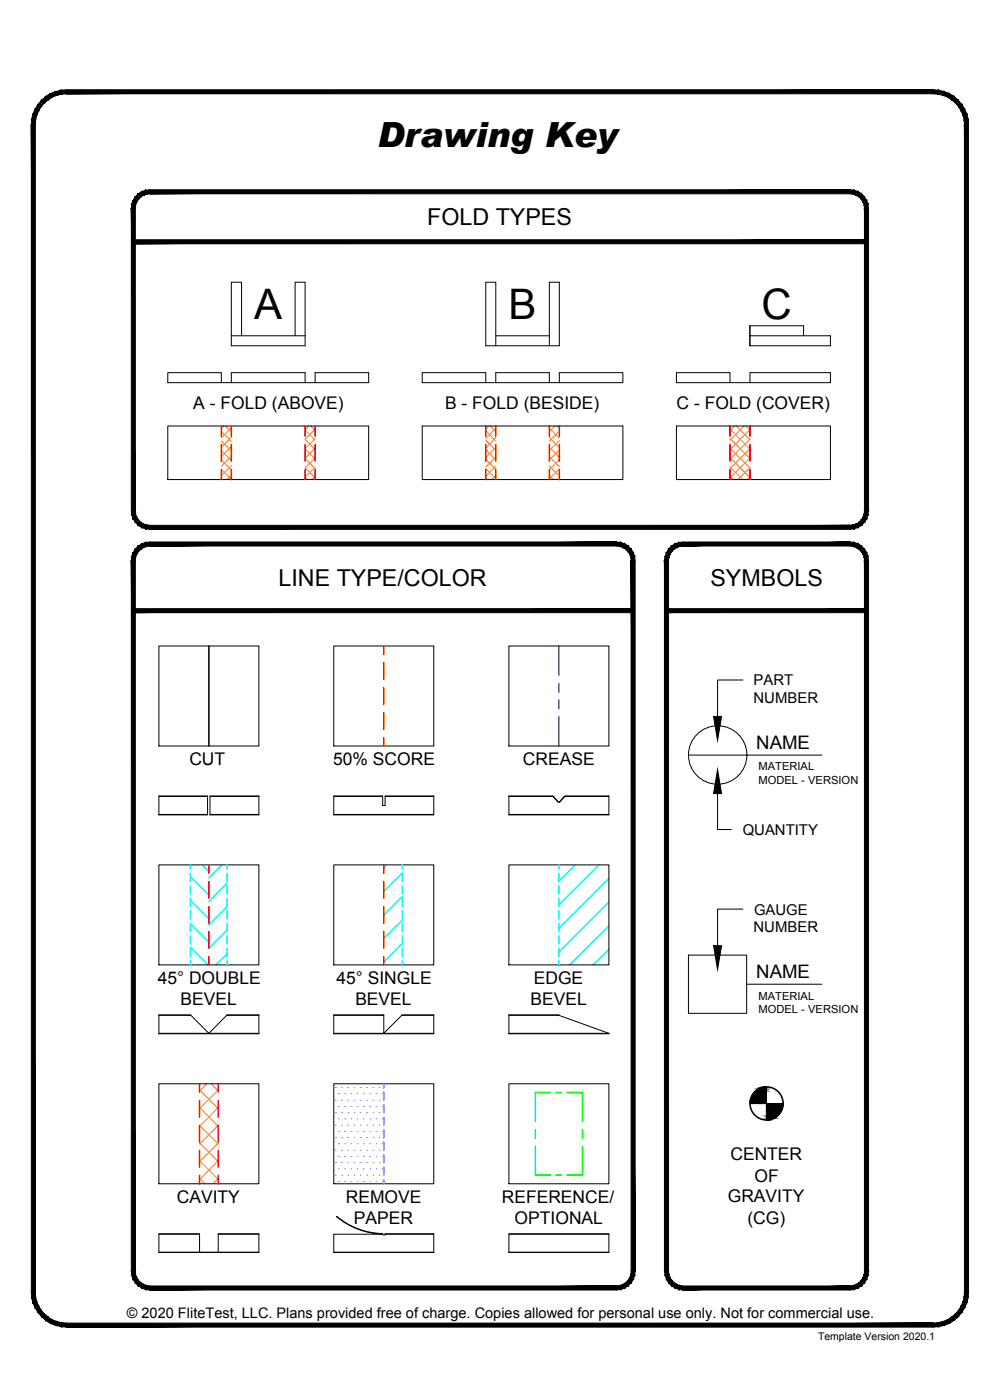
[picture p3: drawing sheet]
<svg xmlns="http://www.w3.org/2000/svg" width="190mm" height="267mm" viewBox="0 0 190 267" stroke-linecap="round" stroke-linejoin="round" font-family="sans-serif">
<!-- layer: 22 TILED -->
<g fill="none" stroke="#000" stroke-width=".19">
<path d="M42.2 72.9v-1.9h-10.2v1.9h38.2v-1.9h-10.2v1.9M44.1 64h14M44.1 72.9v-1.9h14v1.9M46 64v-10.2h-1.9v12.1h14v-12.1h-1.9v10.2M92.5 72.9v-1.9h-12.1v1.9h38.3v-1.9h-12.1v1.9M94.4 65.9v-12.1h-1.9v12.1h14.1v-12.1h-2v12.1M94.4 64h10.2M94.4 72.9v-1.9h10.2v1.9M139.1 72.9v-1.9h-10.2v1.9h29.3v-1.9h-15.3v1.9M142.9 64h15.3v1.9h-15.4v-3.8h10.3v1.9M142.9 62.1v3.8M32 81.2h38.2v10.2h-38.2z"/>
<path d="M80.4 81.2h38.3v10.2h-38.3zM128.9 81.2h29.3v10.2h-29.3zM30.3 123.1h19v19h-19zM63.6 123.1h19v19h-19zM96.9 123.1h19.1v19h-19.1zM141.5 129.5h-4.8v7M30.3 151.6h9.2v3.6h-9.2zM30.3 155.2h9.2M30.3 151.7h9.2M40 151.6h9.3v3.6h-9.3zM40 155.2h9.3M40 151.7h9.3"/>
<path d="M63.6 151.6h9.3v1.9h.5v-1.9h9.2v3.6h-19zM63.6 155.2h19M63.6 151.7h9.3M73.4 151.7h9.2M96.9 151.7h8.4l1 1M96.9 155.2h19.1M105.4 151.8l.9 1M106.3 152.7h.4M106.4 152.7h.2M107.4 151.8l-.8 .9M107.5 151.8l-.9 1M107.7 151.6h8.3v3.6h-19.1v-3.6h8.4l.2 .1"/>
<path d="M107.7 151.7h8.3M107.7 151.7l-.2 .1M107.7 151.6l-.2 .1M131.1 143.8h25.4M136.7 151.2v6.8h2.6M30.3 164.8h19v19h-19zM63.6 164.8h19v19h-19zM96.9 164.8h19.1v19h-19.1zM141.5 173.2h-4.8v6.9M30.3 193.3h6l3.5 3.6 3.5-3.6h6v3.6h-19zM30.3 196.9h19M30.3 193.4h6.1"/>
<path d="M43.2 193.4h6.1M63.6 193.3h9.5v3.6l3.5-3.6h6v3.6h-19zM63.6 196.9h19M63.6 193.4h9.5M76.5 193.4h6.1M96.9 193.4l9.6-.1h-9.6v3.6h19.1M96.9 196.9h19.1M106.5 193.4l9.5 3.5M131.1 181.9h11.1v11.1h-11.1zM142.2 187.5h14.3M30.3 206.5h19v19h-19zM63.6 206.5h19v19h-19z"/>
<path d="M96.9 206.5h19.1v19h-19.1zM142.8 210.2h6.4M146 207.1v6.3M30.3 238.5h19M30.3 235.1h7.7M38 238.5v-3.5h-7.7v3.6h19v-3.6h-7.7v3.5M41.6 235.1h7.7M63.6 238.5h19M64.1 231.8a13.9 13.9 0 0 0 8.8 3.3M64.1 231.7v.1M64.2 231.7a13.9 13.9 0 0 0 8.7 3.3M72.9 235v.2h.5v-.2h9.2v3.6h-19v-3.5h9.3"/>
<path d="M73.4 235.1h9.2M96.9 235h19.1v3.6h-19.1zM96.9 238.5h19.1M96.9 235.1h19.1"/>
<circle cx="136.7" cy="143.8" r="5.6"/>
</g>
<g fill="none" stroke="#ff7f00" stroke-width=".19">
<path d="M42.2 91.2l.1 .2M42.2 89.4l1.9 1.9M42.2 87.6l1.9 1.9M42.2 85.8l1.9 1.9M42.2 84l1.9 1.9M42.2 82.2l1.9 1.9M42.6 81.2l-.4 .4M43 81.2l1.1 1.1M44.1 81.5l-1.9 1.9M44.1 83.3l-1.9 1.9M44.1 85.1l-1.9 1.9M44.1 86.9l-1.9 1.9"/>
<path d="M44.1 88.7l-1.9 1.9M44.1 90.5l-.9 .9M58.1 90.9l.4 .5M58.1 87.3l1.9 1.9M58.1 83.7l1.9 1.9M58.1 81.9l1.9 1.9M58.8 81.2l-.7 .7M59.2 81.2l.8 .8M60 81.8l-1.9 1.9M60 83.6l-1.9 1.9 1.9 1.9M60 85.4l-1.9 1.9M60 87.2l-1.9 1.9 1.9 1.9"/>
<path d="M60 89l-1.9 1.9M60 90.8l-.6 .6M92.5 91.1l.3 .3M92.5 89.3l1.9 1.9M92.5 87.5l1.9 1.9M92.5 85.7l1.9 1.9M92.5 83.9l1.9 1.9M92.5 82.1l1.9 1.9M93.1 81.2l-.6 .5M93.4 81.2l1 1M94.4 81.6l-1.9 1.9M94.4 83.4l-1.9 1.9"/>
<path d="M94.4 85.2l-1.9 1.9M94.4 87l-1.9 1.9M94.4 88.8l-1.9 1.9M94.4 90.6l-.7 .8M104.6 90.6l.8 .8M104.6 88.8l2 1.9M104.6 87l2 1.9M104.6 85.2l2 1.9M104.6 83.4l2 1.9M104.6 81.6l2 1.9M105.7 81.2l-1.1 1M106 81.2l.6 .5"/>
<path d="M106.6 82.1l-2 1.9M106.6 83.9l-2 2M106.6 85.7l-2 1.9M106.6 87.5l-2 2M106.6 89.3l-2 1.9M106.6 91.1l-.3 .3M139.1 90.8l.6 .6M139.1 88.9l2.4 2.5M139.1 87.1l3.8 3.9M139.1 85.3l3.8 3.9M139.1 83.5l3.8 3.9M139.1 81.7l3.8 3.9"/>
<path d="M140 81.2l-.9 .9M140.3 81.2l2.6 2.5M141.8 81.2l-2.7 2.7M142.1 81.2l.8 .8M142.9 81.8l-3.8 3.9M142.9 83.7l-3.8 3.8M142.9 85.5l-3.8 3.8M142.9 87.2l-3.8 3.9M142.9 89.1l-2.3 2.3M142.9 90.8l-.5 .6M38 217.7l3.6 3.6M38 214.4l3.6 3.5"/>
<path d="M38 211l3.6 3.5M38 207.6l3.6 3.6M39.4 206.5l-1.4 1.4M40.2 206.5l1.4 1.3M41.6 207.6l-3.6 3.6M41.6 211l-3.6 3.6M41.6 214.4l-3.6 3.5M41.6 217.8l-3.6 3.5M38 224.5l1 1M38 221.1l3.6 3.6M41.6 221.1l-3.6 3.6M41.6 224.5l-1 1"/>
</g>
<g fill="none" stroke="#f00" stroke-width=".3">
<path d="M42.2 81.2v1.9M42.2 84.7v3.1M42.2 89.5v1.9M44.1 81.2v1.9M44.1 84.7v3.1M44.1 89.5v1.9M58.1 81.2v1.9M58.1 84.7v3.1M58.1 89.5v1.9M60 81.2v1.9M60 84.7v3.1M60 89.5v1.9"/>
<path d="M92.5 81.2v1.9M92.5 84.7v3.1M92.5 89.5v1.9M94.4 81.2v1.9M94.4 84.7v3.1M94.4 89.5v1.9M104.6 81.2v1.9M104.6 84.7v3.1M104.6 89.5v1.9M106.6 81.2v1.9M106.6 84.7v3.1M106.6 89.5v1.9"/>
<path d="M139.1 81.2v1.9M139.1 84.7v3.1M139.1 89.5v1.9M142.9 81.2v1.9M142.9 84.7v3.1M142.9 89.5v1.9M73.1 123.1v1.6M73.1 126.2v3.2M73.1 131v3.2M73.1 135.8v3.1M73.1 140.5v1.6M39.8 164.8v1.6"/>
<path d="M39.8 167.9v3.2M39.8 172.7v3.2M39.8 177.5v3.1M73.1 164.8v1.6M73.1 167.9v3.2M73.1 172.7v3.2M73.1 177.5v3.1M39.8 182.2v1.6M73.1 182.2v1.6M38 206.5v1.5M38 209.6v3.2M38 214.4v3.2"/>
<path d="M38 219.2v3.1M41.6 206.5v1.5M41.6 209.6v3.2M41.6 214.4v3.2M41.6 219.2v3.1M38 223.9v1.6M41.6 223.9v1.6"/>
</g>
<path d="M106.5 123.1v5.6M106.5 130.2v1.6M106.5 133.4v1.6M106.5 136.6v5.5" fill="none" stroke="#00f" stroke-width=".3"/>
<g fill="none" stroke="#000" stroke-width=".3">
<path d="M39.8 123.1v19"/>
<circle cx="146" cy="210.2" r="3.2"/>
</g>
<g fill="none" stroke="#0ff" stroke-width=".3">
<path d="M36.3 176l3.5 3.5M36.3 171.5l3.5 3.5M36.3 167l3.5 3.5M36.3 164.8v.8M36.3 166.4v1.5M36.3 168.7v1.6M36.3 171.1v1.6M36.3 173.5v1.6M36.3 175.9v1.6M36.3 178.3v1.5M38.5 164.8l1.3 1.2M42.2 164.8l-2.4 2.4"/>
<path d="M43.3 168.2l-3.5 3.5M43.3 171.1v1.6l-3.5 3.5M43.3 177.2l-3.5 3.5M43.3 164.8v.8M43.3 166.4v1.5M43.3 168.7v1.6M43.3 173.5v1.6M43.3 175.9v1.6M43.3 178.3v1.5M73.7 164.8l-.6 .5M76.6 166.3l-3.5 3.5M76.6 170.8l-3.5 3.5"/>
<path d="M76.6 175.3l-3.5 3.5M76.6 179.8l-3.5 3.5M76.6 164.8v.8M76.6 166.4v1.5M76.6 168.7v1.6M76.6 171.1v1.6M76.6 173.5v1.6M76.6 175.9v1.6M76.6 178.3v1.5M106.5 164.8v.8M106.5 166.4v1.5M106.5 168.7v1.6"/>
<path d="M106.5 171.1v1.6M106.5 173.5v1.6M106.5 175.9v1.6M106.5 178.3v1.5M109.6 164.8l-3.1 3.1M114.1 164.8l-7.6 7.6M116 167.3l-9.5 9.6M116 171.8l-9.5 9.6M116 176.4l-7.5 7.4M36.3 180.5l3.3 3.3M36.3 180.6v1.6M36.3 183v.8"/>
<path d="M43.3 181.7l-2.2 2.1M43.3 180.6v1.6M43.3 183v.8M76.6 180.6v1.6M76.6 183v.8M106.5 180.6v1.6M106.5 183v.8M116 180.8l-3 3"/>
</g>
<g fill="none" stroke="#f0f" stroke-width=".19">
<path d="M63.9 207.2h.1M63.9 209.6h.1M63.9 212h.1M63.9 214.3h.1M63.9 216.7h.1M63.9 219.1h.1M64.5 208.4h.1M64.5 210.8h.1M64.5 213.1h.1M64.5 215.5h.1M64.5 217.9h.1M65.1 207.2h.1"/>
<path d="M65.1 209.6h.1M65.1 212h.1M65.1 214.3h.1M65.1 216.7h.1M65.1 219.1h.1M65.7 208.4h.1M65.7 210.8h.1M65.7 213.1h.1M65.7 215.5h.1M65.7 217.9h.1M66.3 207.2h.1M66.3 209.6h.1"/>
<path d="M66.3 212h.1M66.3 214.3h.1M66.3 216.7h.1M66.3 219.1h.1M66.8 208.4h.1M66.8 210.8h.1M66.8 213.1h.1M66.8 215.5h.1M66.8 217.9h.1M67.4 207.2h.1M67.4 209.6h.1M67.4 212h.1"/>
<path d="M67.4 214.3h.1M67.4 216.7h.1M67.4 219.1h.1M68 208.4h.1M68 210.8h.1M68 213.1h.1M68 215.5h.1M68 217.9h.1M68.6 207.2h.1M68.6 209.6h.1M68.6 212h.1M68.6 214.3h.1"/>
<path d="M68.6 216.7h.1M68.6 219.1h.1M69.2 208.4h.1M69.2 210.8h.1M69.2 213.1h.1M69.2 215.5h.1M69.2 217.9h.1M69.8 207.2h.1M69.8 209.6h.1M69.8 212h.1M69.8 214.3h.1M69.8 216.7h.1"/>
<path d="M69.8 219.1h.1M70.4 208.4h.1M70.4 210.8h.1M70.4 213.1h.1M70.4 215.5h.1M70.4 217.9h.1M71 207.2h.1M71 209.6h.1M71 212h.1M71 214.3h.1M71 216.7h.1M71 219.1h.1"/>
<path d="M71.6 208.4h.1M71.6 210.8h.1M71.6 213.1h.1M71.6 215.5h.1M71.6 217.9h.1M72.2 207.2h.1M72.2 209.6h.1M72.2 212h.1M72.2 214.3h.1M72.2 216.7h.1M72.2 219.1h.1M72.8 208.4h.1"/>
<path d="M72.8 210.8h.1M72.8 213.1h.1M72.8 215.5h.1M72.8 217.9h.1M63.9 221.5h.1M63.9 223.9h.1M64.5 220.3h.1M64.5 222.7h.1M64.5 225h.1M65.1 221.5h.1M65.1 223.9h.1M65.7 220.3h.1"/>
<path d="M65.7 222.7h.1M65.7 225h.1M66.3 221.5h.1M66.3 223.9h.1M66.8 220.3h.1M66.8 222.7h.1M66.8 225h.1M67.4 221.5h.1M67.4 223.9h.1M68 220.3h.1M68 222.7h.1M68 225h.1"/>
<path d="M68.6 221.5h.1M68.6 223.9h.1M69.2 220.3h.1M69.2 222.7h.1M69.2 225h.1M69.8 221.5h.1M69.8 223.9h.1M70.4 220.3h.1M70.4 222.7h.1M70.4 225h.1M71 221.5h.1M71 223.9h.1"/>
<path d="M71.6 220.3h.1M71.6 222.7h.1M71.6 225h.1M72.2 221.5h.1M72.2 223.9h.1M72.8 220.3h.1M72.8 222.7h.1M72.8 225h.1"/>
</g>
<path d="M102 218.4v5.5h2.9M102 215.2v1.6M104.9 208.1h-2.9v5.5M105.9 208.1h1.1M108 208.1h3v5.5M111 215.2v1.6M111 218.4v5.5h-3M105.9 223.9h1.1" fill="none" stroke="#0f0" stroke-width=".3"/>
<g fill="#000" stroke="#000" stroke-width=".19">
<path d="M135.9 136.5h1.6l-.8 4.6zM136.7 146.6l.8 4.6h-1.6zM135.9 180.1l1.6 .1-.8 4.5zM145.5 207.1h.5zM146 213.2h1.1l-.5 .2z"/>
<path d="M11.6 17.2l1.1-.1v.8zM11.6 17.2l.1 .7h1zM10.6 17.4l1-.2 .1 .7zM10.6 17.4l.2 .8 .9-.3zM9.6 17.8l1-.4 .2 .8zM9.6 17.8l.3 .7 .9-.3zM8.7 18.4l.9-.6 .3 .7zM8.7 18.4l.5 .6 .7-.5zM7.9 19.1l.8-.7 .5 .6zM7.9 19.1l.6 .5 .7-.6zM7.9 19.1l.6 .5-1.3 .3zM7.2 19.9l.6 .4 .7-.7zM7.2 19.9l.6 .4-1.1 .5zM6.7 20.8l.7 .3 .4-.8zM6.7 20.8l.7 .3-1.1 .7zM6.3 21.8l.7 .2 .4-.9zM6.3 21.8l.7 .2-1 .8zM6 22.8l.8 .1 .2-.9zM6 22.8l.8 .1-.8 .9zM6.8 22.9l-.8 .9h.7z"/>
<path d="M12.7 17.9h165.1v-.8zM12.7 17.1h165.1l-165.1 .8z"/>
<path d="M6 23.8l.7 222.3v-222.3zM6 23.8l.7 222.3h-.7z"/>
<path d="M25 39.7l.8 57.6v-57.6zM25 39.7l.8 57.6h-.8z"/>
<path d="M27.8 36.2h.8v.7zM27.8 36.2l.1 .8 .7-.1zM27 36.5l.8-.3 .1 .8zM27 36.5l.3 .7 .6-.2zM26.3 36.9l.7-.4 .3 .7zM26.3 36.9l.5 .6 .5-.3zM26.3 36.9l.5 .6h-1zM25.8 37.5l.6 .5 .4-.5zM25.8 37.5l.6 .5-1 .2zM25.4 38.2l.6 .3 .4-.5zM25.4 38.2l.6 .3-.9 .4zM25.1 38.9l.7 .2 .2-.6zM25.1 38.9l.7 .2-.8 .6zM25 39.7h.8v-.6z"/>
<path d="M28.6 36.9h133.3v-.7zM28.6 36.2h133.3l-133.3 .7z"/>
<path d="M165.4 38.9v.8h-.7zM164.6 39.1l.1 .6 .7-.8zM165.1 38.2l.3 .7-.8 .2zM164.4 38.5l.2 .6 .5-.9zM164.7 37.5l.4 .7-.7 .3zM164.1 38l.3 .5 .3-1zM164.1 36.9l.6 .6-.6 .5zM164.1 36.9l-.4 .6 .4 .5zM163.4 36.5l.7 .4-.4 .6zM163.4 36.5l-.3 .7 .6 .3zM162.7 36.2l.7 .3-.3 .7zM162.7 36.2l-.2 .8 .6 .2zM161.9 36.2h.8l-.2 .8zM161.9 36.2v.7l.6 .1z"/>
<path d="M184.4 22.8l.1 1h-.8zM183.7 22.9v.9l.7-1zM184.2 21.8l.2 1-.7 .1zM183.5 22l.2 .9 .5-1.1zM183.8 20.8l.4 1-.7 .2zM183.1 21.1l.4 .9 .3-1.2zM183.2 19.9l.6 .9-.7 .3zM182.6 20.3l.5 .8 .1-1.2zM182.5 19.1l.7 .8-.6 .4zM182 19.6l.6 .7-.1-1.2zM181.7 18.4l.8 .7-.5 .5zM181.7 18.4l-.4 .6 .7 .6zM180.8 17.8l.9 .6-.4 .6zM180.8 17.8l-.3 .7 .8 .5zM179.9 17.4l.9 .4-.3 .7zM179.9 17.4l-.3 .8 .9 .3zM178.8 17.2l1.1 .2-.3 .8zM178.8 17.2l-.1 .7 .9 .3zM177.8 17.1l1 .1-.1 .7zM177.8 17.1v.8h.9z"/>
<path d="M25.4 45.7v.7l139.7-.7zM25.4 46.4l139.7-.7v.7z"/>
<path d="M25 97.3h.8l-.7 .8zM25.8 97.3l-.7 .8 .7-.2zM25.1 98.1l.7-.2-.4 .9zM25.8 97.9l-.4 .9 .6-.3zM25.4 98.8l.6-.3-.2 1zM26 98.5l-.2 1 .6-.5zM25.8 99.5l.6-.5-.1 1.1zM26.4 99l-.1 1.1 .5-.6zM26.8 99.5l.2 1-.7-.4zM26.8 99.5l.2 1 .3-.7zM27.3 99.8l.5 1-.8-.3zM27.3 99.8l.5 1 .1-.8zM27.9 100l.7 .8h-.8zM27.9 100l.7 .8v-.7z"/>
<path d="M164.7 39.7v57.6h.7zM164.7 39.7h.7v57.6z"/>
<path d="M25.4 116v.7l95.2-.7zM25.4 116.7l95.2-.7v.7z"/>
<path d="M25 106.8l.8 135.4v-135.4zM25 106.8l.8 135.4h-.8z"/>
<path d="M27.8 103.3h.8v.7zM27.8 103.3l.1 .8 .7-.1zM27 103.6l.8-.3 .1 .8zM27 103.6l.3 .7 .6-.2zM26.3 104l.7-.4 .3 .7zM26.3 104l.5 .6 .5-.3zM26.3 104l.5 .6h-1zM25.8 104.6l.6 .5 .4-.5zM25.8 104.6l.6 .5-1 .2zM25.4 105.3l.6 .3 .4-.5zM25.4 105.3l.6 .3-.9 .4zM25.1 106l.7 .2 .2-.6zM25.1 106l.7 .2-.8 .6zM25 106.8h.8v-.6z"/>
<path d="M28.6 100.1v.7l133.3-.7zM28.6 100.8l133.3-.7v.7z"/>
<path d="M28.6 104h88.8v-.7zM28.6 103.3h88.8l-88.8 .7z"/>
<path d="M120.9 106l.1 .8h-.8zM120.2 106.2v.6l.7-.8zM120.6 105.3l.3 .7-.7 .2zM120 105.6l.2 .6 .4-.9zM120.2 104.6l.4 .7-.6 .3zM119.6 105.1l.4 .5 .2-1zM119.7 104l.5 .6-.6 .5zM119.7 104l-.5 .6 .4 .5zM119 103.6l.7 .4-.5 .6zM119 103.6l-.3 .7 .5 .3zM118.2 103.3l.8 .3-.3 .7zM118.2 103.3l-.1 .8 .6 .2zM117.4 103.3h.8l-.1 .8zM117.4 103.3v.7l.7 .1z"/>
<path d="M127 116v.7l38.1-.7zM127 116.7l38.1-.7v.7z"/>
<path d="M126.6 106.8l.7 135.4v-135.4zM126.6 106.8l.7 135.4h-.7z"/>
<path d="M129.4 103.3h.7v.7zM129.4 103.3l.1 .8 .6-.1zM128.6 103.6l.8-.3 .1 .8zM128.6 103.6l.3 .7 .6-.2zM127.9 104l.7-.4 .3 .7zM127.9 104l.5 .6 .5-.3zM127.9 104l.5 .6h-1zM127.4 104.6l.6 .5 .4-.5zM127.4 104.6l.6 .5-1 .2zM127 105.3l.6 .3 .4-.5zM127 105.3l.6 .3-.9 .4zM126.7 106l.7 .2 .2-.6zM126.7 106l.7 .2-.8 .6zM126.6 106.8h.7l.1-.6z"/>
<path d="M161.9 100.1l.8 .7h-.8zM161.9 100.1l.8 .7-.2-.8zM162.5 100l.9 .5-.7 .3zM162.5 100l.9 .5-.3-.7zM163.1 99.8l1 .3-.7 .4zM163.1 99.8l1 .3-.4-.6zM163.7 99.5h1l-.6 .6zM164.1 99l-.4 .5h1zM164.1 99l1-.2-.4 .7zM164.4 98.5l-.3 .5 1-.2zM164.4 98.5l1-.4-.3 .7zM164.6 97.9l-.2 .6 1-.4zM164.6 97.9l.8-.6v.8zM164.7 97.3l-.1 .6 .8-.6z"/>
<path d="M130.1 104h31.8v-.7zM130.1 103.3h31.8l-31.8 .7z"/>
<path d="M165.4 106v.8h-.7zM164.6 106.2l.1 .6 .7-.8zM165.1 105.3l.3 .7-.8 .2zM164.4 105.6l.2 .6 .5-.9zM164.7 104.6l.4 .7-.7 .3zM164.1 105.1l.3 .5 .3-1zM164.1 104l.6 .6-.6 .5zM164.1 104l-.4 .6 .4 .5zM163.4 103.6l.7 .4-.4 .6zM163.4 103.6l-.3 .7 .6 .3zM162.7 103.3l.7 .3-.3 .7zM162.7 103.3l-.2 .8 .6 .2zM161.9 103.3h.8l-.2 .8zM161.9 103.3v.7l.6 .1z"/>
<path d="M145.5 207.1l.5 .1v-.1zM144.9 207.2l.6-.1 .5 .1z"/>
<path d="M144.9 207.2l1.1 .3v-.3zM144.4 207.5l.5-.3 1.1 .3z"/>
<path d="M144.4 207.5l1.6 .3v-.3zM144 207.8l.4-.3 1.6 .3z"/>
<path d="M144 207.8l2 .4v-.4zM144 207.8l2 .4h-2.4z"/>
<path d="M143.6 208.2l2.4 .4v-.4zM143.6 208.2l2.4 .4h-2.7z"/>
<path d="M143.3 208.6l2.7 .5v-.5zM143.3 208.6l2.7 .5h-3z"/>
<path d="M143 209.1l3 .6v-.6zM143 209.1l3 .6h-3.1z"/>
<path d="M142.9 209.7l3.1 .5v-.5zM142.9 209.7l3.1 .5h-3.2z"/>
<path d="M146 213.2v.2h.6zM146 213.4h.6z"/>
<path d="M146 213l1.1 .2 .5-.2zM146 213l1.1 .2h-1.1z"/>
<path d="M146 212.6l1.6 .4 .5-.4zM146 212.6l1.6 .4h-1.6z"/>
<path d="M146 212.3l2.1 .3 .4-.3zM146 212.3l2.1 .3h-2.1z"/>
<path d="M146 211.8l2.5 .5 .3-.5zM146 211.8l2.5 .5h-2.5z"/>
<path d="M146 211.3l2.8 .5 .2-.5zM146 211.3l2.8 .5h-2.8z"/>
<path d="M146 210.8l3 .5 .1-.5zM146 210.8l3 .5h-3z"/>
<path d="M146 210.2l3.1 .6 .1-.6zM146 210.2l3.1 .6h-3.1z"/>
<path d="M6 246.1h.7l-.7 1zM6.7 246.1l-.7 1 .8-.1zM6 247.1l.8-.1-.5 1.2zM6.8 247l-.5 1.2 .7-.3zM6.3 248.2l.7-.3-.3 1.2zM7 247.9l-.3 1.2 .7-.3zM6.7 249.1l.7-.3-.2 1.2zM7.4 248.8l-.2 1.2 .6-.4zM7.2 250l.6-.4 .1 1.2zM7.8 249.6l.1 1.2 .6-.5zM7.9 250.8l.6-.5 .2 1.2zM8.5 250.3l.2 1.2 .5-.6zM9.2 250.9l.4 1.2-.9-.6zM9.2 250.9l.4 1.2 .3-.7zM9.9 251.4l.7 1.1-1-.4zM9.9 251.4l.7 1.1 .2-.7zM10.8 251.8l.8 .9-1-.2zM10.8 251.8l.8 .9 .1-.7zM11.7 252l1 .8-1.1-.1zM11.7 252l1 .8v-.7z"/>
<path d="M12.7 252.1v.7l165.1-.7zM12.7 252.8l165.1-.7v.7z"/>
<path d="M25 242.2h.8l-.7 .8zM25.8 242.2l-.7 .8 .7-.2zM25.1 243l.7-.2-.4 .9zM25.8 242.8l-.4 .9 .6-.3zM25.4 243.7l.6-.3-.2 1zM26 243.4l-.2 1 .6-.5zM25.8 244.4l.6-.5-.1 1zM26.4 243.9l-.1 1 .5-.6zM26.8 244.3l.2 1.1-.7-.5zM26.8 244.3l.2 1.1 .3-.7zM27.3 244.7l.5 1-.8-.3zM27.3 244.7l.5 1 .1-.8zM27.9 244.9l.7 .8h-.8zM27.9 244.9l.7 .8v-.7z"/>
<path d="M28.6 245v.7l88.8-.7zM28.6 245.7l88.8-.7v.7z"/>
<path d="M117.4 245l.8 .7h-.8zM117.4 245l.8 .7-.1-.8zM118.1 244.9l.9 .5-.8 .3zM118.1 244.9l.9 .5-.3-.7zM118.7 244.7l1 .2-.7 .5zM118.7 244.7l1 .2-.5-.6zM119.2 244.3l1 .1-.5 .5zM119.2 244.3l1 .1-.6-.5zM119.6 243.9l1-.2-.4 .7zM120 243.4l-.4 .5 1-.2zM120 243.4l.9-.4-.3 .7zM120.2 242.8l-.2 .6 .9-.4zM120.2 242.8l.8-.6-.1 .8zM120.2 242.2v.6l.8-.6z"/>
<path d="M120.2 106.8v135.4h.8zM120.2 106.8h.8v135.4z"/>
<path d="M126.6 242.2h.7l-.6 .8zM127.3 242.2l-.6 .8 .7-.2zM126.7 243l.7-.2-.4 .9zM127.4 242.8l-.4 .9 .6-.3zM127 243.7l.6-.3-.2 1zM127.6 243.4l-.2 1 .6-.5zM127.4 244.4l.6-.5-.1 1zM128 243.9l-.1 1 .5-.6zM128.4 244.3l.2 1.1-.7-.5zM128.4 244.3l.2 1.1 .3-.7zM128.9 244.7l.5 1-.8-.3zM128.9 244.7l.5 1 .1-.8zM129.5 244.9l.6 .8h-.7zM129.5 244.9l.6 .8v-.7z"/>
<path d="M130.1 245v.7l31.8-.7zM130.1 245.7l31.8-.7v.7z"/>
<path d="M161.9 245l.8 .7h-.8zM161.9 245l.8 .7-.2-.8zM162.5 244.9l.9 .5-.7 .3zM162.5 244.9l.9 .5-.3-.7zM163.1 244.7l1 .2-.7 .5zM163.1 244.7l1 .2-.4-.6zM163.7 244.3l1 .1-.6 .5zM163.7 244.3l1 .1-.6-.5zM164.1 243.9l1-.2-.4 .7zM164.4 243.4l-.3 .5 1-.2zM164.4 243.4l1-.4-.3 .7zM164.6 242.8l-.2 .6 1-.4zM164.6 242.8l.8-.6v.8zM164.7 242.2l-.1 .6 .8-.6z"/>
<path d="M164.7 106.8v135.4h.7zM164.7 106.8h.7v135.4z"/>
<path d="M177.8 252.1l1 .6-1 .1zM177.8 252.1l1 .6-.1-.7zM178.7 252l1.2 .5-1.1 .2zM178.7 252l1.2 .5-.3-.7zM179.6 251.8l1.2 .3-.9 .4zM179.6 251.8l1.2 .3-.3-.7zM180.5 251.4l1.2 .1-.9 .6zM180.5 251.4l1.2 .1-.4-.6zM181.3 250.9l1.2-.1-.8 .7zM181.3 250.9l1.2-.1-.5-.5zM182 250.3l1.2-.3-.7 .8zM182.6 249.6l-.6 .7 1.2-.3zM182.6 249.6l1.2-.5-.6 .9zM183.1 248.8l-.5 .8 1.2-.5zM183.1 248.8l1.1-.6-.4 .9zM183.5 247.9l-.4 .9 1.1-.6zM183.5 247.9l.9-.8-.2 1.1zM183.7 247l-.2 .9 .9-.8zM184.5 246.1l-.1 1-.7-.1zM183.7 246.1v.9l.8-.9z"/>
<path d="M183.7 23.8v222.3h.8zM183.7 23.8h.8v222.3z"/>
</g>
<path d="M73.1 206.5v.8M73.1 208v1.6M73.1 210.4v1.6M73.1 212.8v1.6M73.1 215.2v1.6M73.1 217.6v1.6M73.1 220v1.5M73.1 222.3v1.6M73.1 224.7v.8" fill="none" stroke="#f0f" stroke-width=".3"/>
<g font-size="8">
<text x="48.4" y="60.8">A</text>
<text x="96.9" y="60.8">B</text>
<text x="145.1" y="60.8">C</text>
</g>
<text font-size="6.6" x="71.9" y="28">Drawing Key</text>
<g font-size="4.4">
<text x="81.4" y="42.9">FOLD TYPES</text>
<text x="53" y="111.6">LINE TYPE/COLOR</text>
<text x="135.3" y="111.6">SYMBOLS</text>
</g>
<g font-size="3.5">
<text x="144.1" y="142.7">NAME</text>
<text x="144.1" y="186.4">NAME</text>
</g>
<g font-size="3.3">
<text x="36.8" y="77.9">A - FOLD (ABOVE)</text>
<text x="84.8" y="77.9">B - FOLD (BESIDE)</text>
<text x="128.9" y="77.9">C - FOLD (COVER)</text>
<text x="36.1" y="145.8">CUT</text>
<text x="63.5" y="145.8">50% SCORE</text>
<text x="99.6" y="145.8">CREASE</text>
<text x="30.1" y="187.5">45° DOUBLE</text>
<text x="34.4" y="191.4">BEVEL</text>
<text x="64.1" y="187.5">45° SINGLE</text>
<text x="67.7" y="191.4">BEVEL</text>
<text x="101" y="191.4">BEVEL</text>
<text x="101.7" y="187.5">EDGE</text>
<text x="139.1" y="221.1">CENTER</text>
<text x="143.7" y="225.1">OF</text>
<text x="33.7" y="229.2">CAVITY</text>
<text x="65.9" y="229.2">REMOVE</text>
<text x="67.4" y="233.1">PAPER</text>
<text x="95.6" y="229.2">REFERENCE/</text>
<text x="98" y="233.1">OPTIONAL</text>
<text x="138.6" y="229.1">GRAVITY</text>
<text x="142.4" y="233.1">(CG)</text>
</g>
<g font-size="2.8">
<text x="143.6" y="130.6">PART</text>
<text x="143.6" y="133.9">NUMBER</text>
<text x="141.5" y="159">QUANTITY</text>
<text x="143.6" y="177.6">NUMBER</text>
<text x="143.6" y="174.2">GAUGE</text>
<text x="24.1" y="251">© 2020 FliteTest, LLC. Plans provided free of charge. Copies allowed for personal use only. Not for commercial use.</text>
</g>
<g font-size="2.1">
<text x="144.5" y="146.8">MATERIAL</text>
<text x="144.5" y="149.4">MODEL - VERSION</text>
<text x="144.5" y="190.4">MATERIAL</text>
<text x="144.5" y="193">MODEL - VERSION</text>
</g>
<text font-size="2" x="155.8" y="255.3">Template Version 2020.1</text>
</svg>
